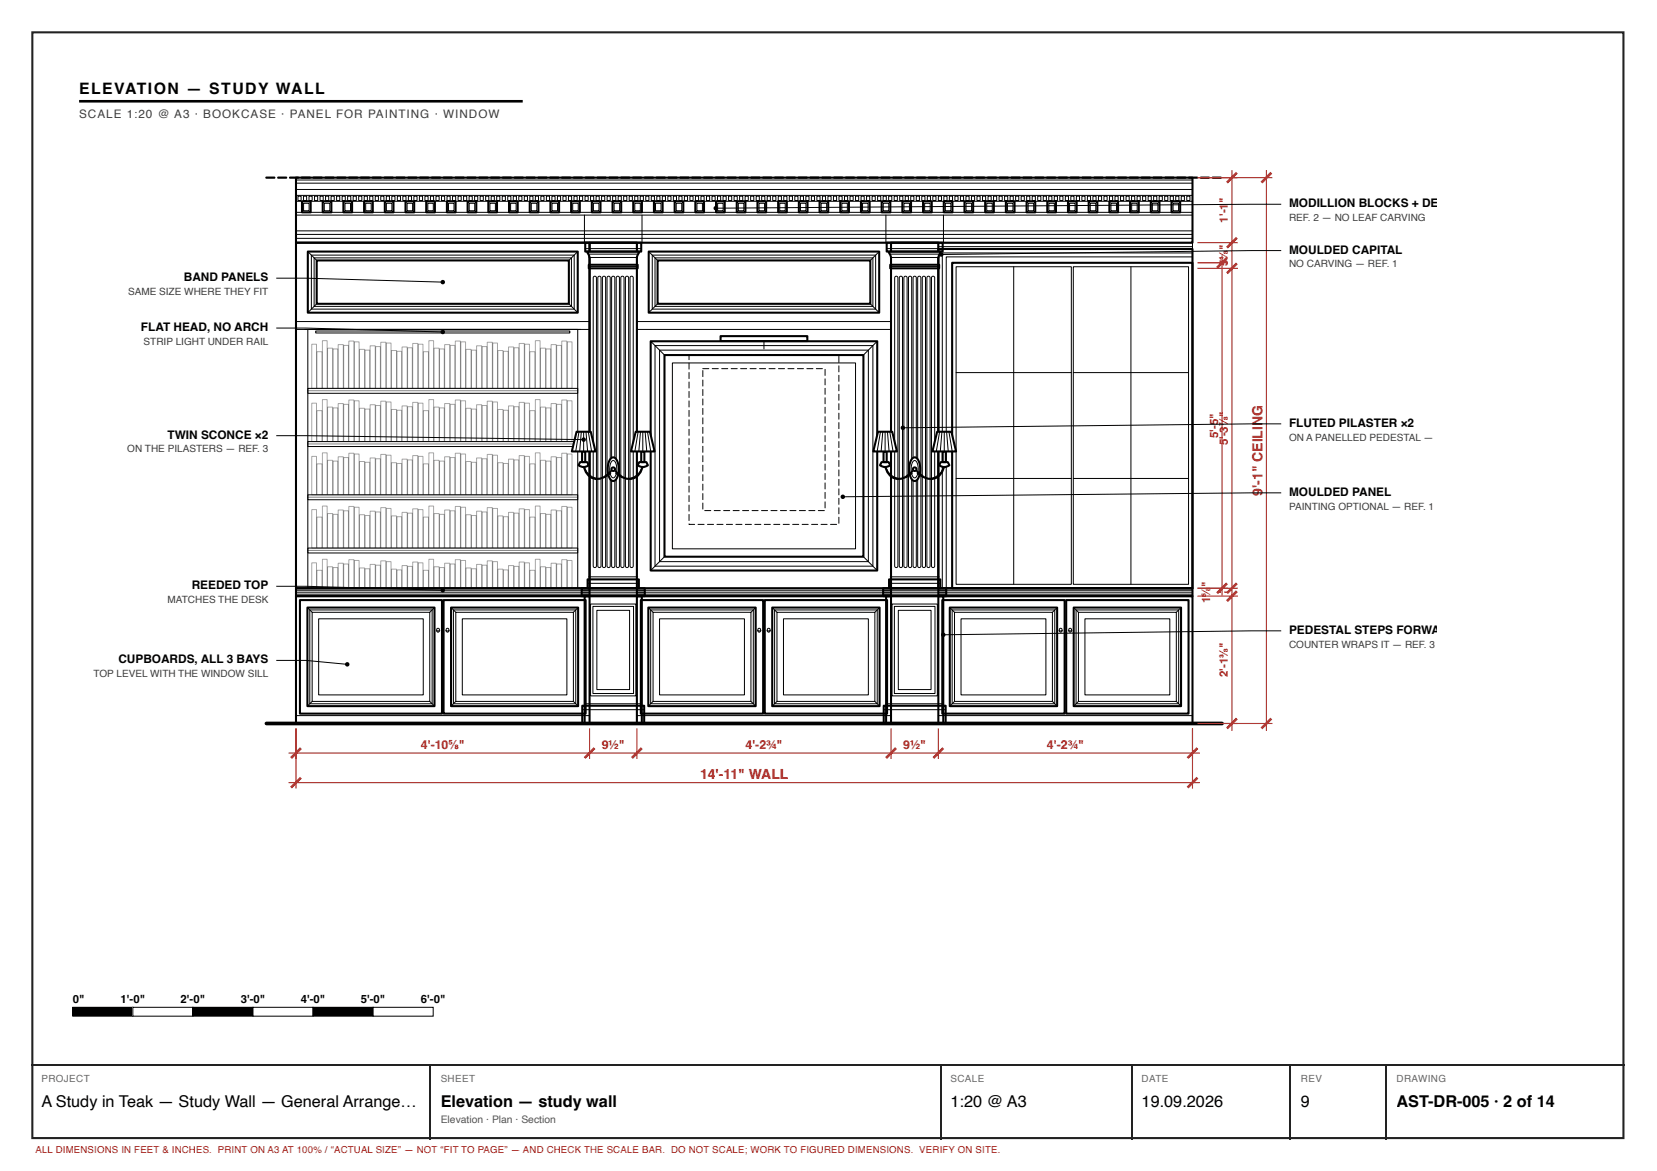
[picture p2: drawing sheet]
<svg xmlns="http://www.w3.org/2000/svg" width="420mm" height="297mm" viewBox="0 0 420 297" stroke-linecap="round" stroke-linejoin="round" font-family="sans-serif">
<path d="M8.2 8.2h403.5v280.5h-403.5z" fill="none" stroke="#222" stroke-width=".53"/>
<path d="M20.1 25.7h112.5" fill="none" stroke="#000" stroke-width=".66" stroke-linecap="butt"/>
<g fill="none" stroke="#000" stroke-width=".52">
<path d="M75.1 61.6h74.4v87.6h-74.4zM78.1 63.8h68.4v15.5h-68.4zM80.3 66.1h64v11h-64zM149.3 67.2h12.4v.9h-12.4zM149.5 61.6h12v87.6h-12zM164.5 63.8h58.5v15.5h-58.5zM166.8 66.1h53.9v11h-53.9zM238 63.2h64.4v86h-64.4zM241.5 66.7h60.9v82.5h-60.9zM165 86.6h57.5v58.1h-57.5zM168.5 90.1h50.5v51.1h-50.5zM182.7 85.3h22v1.2h-22z"/>
<path d="M75.1 151.2h74.4v32.3h-74.4zM75.1 149.2h74.4v2h-74.4zM76.1 152.2h36v28.8h-36zM78 154.1h32.2v25h-32.2zM112.5 152.2h36v28.8h-36zM114.4 154.1h32.2v25h-32.2zM147.5 149.2h16v2h-16zM148.3 151.2h14.5v32.3h-14.5zM149 147h13v2.2h-13zM161.5 151.2h64.5v32.3h-64.5zM161.5 149.2h64.5v2h-64.5zM162.5 152.2h31v28.8h-31z"/>
<path d="M164.4 154.1h27.2v25h-27.2zM193.9 152.2h31.1v28.8h-31.1zM195.8 154.1h27.3v25h-27.3zM238 151.2h64.4v32.3h-64.4zM238 149.2h64.4v2h-64.4zM239 152.2h31v28.8h-31zM240.9 154.1h27.2v25h-27.2zM270.4 152.2h31v28.8h-31zM272.3 154.1h27.2v25h-27.2zM147.7 179h15.7v4.5h-15.7z"/>
</g>
<g fill="none" stroke="#000" stroke-width=".25">
<path d="M78.1 63.8l2.2 2.3M79 64.7h66.6v13.7h-66.6zM79.7 65.4h65.2v12.3h-65.2zM80.3 77.1l-2.2 2.2M144.3 77.1l2.2 2.2M146.5 63.8l-2.2 2.3M149.3 67.6h12.4M150.6 70.2l.4-.1 .2 .4v73a.41 .41 0 0 1-.4 .5 .41 .41 0 0 1-.4-.5zM151.7 70.2l.5-.1 .2 .4v73a.41 .41 0 0 1-.4 .5 .41 .41 0 0 1-.4-.5zM152.9 70.2l.4-.1 .3 .4v73a.41 .41 0 0 1-.4 .5 .41 .41 0 0 1-.4-.5zM154.1 70.2l.4-.1 .2 .4v73a.41 .41 0 0 1-.4 .5 .41 .41 0 0 1-.4-.5zM155.2 70.2l.5-.1 .2 .4v73a.41 .41 0 0 1-.4 .5 .41 .41 0 0 1-.4-.5z"/>
<path d="M156.4 70.2l.4-.1 .3 .4v73a.41 .41 0 0 1-.4 .5 .41 .41 0 0 1-.4-.5zM157.6 70.2l.4-.1 .2 .4v73a.41 .41 0 0 1-.4 .5 .41 .41 0 0 1-.4-.5zM158.7 70.2l.5-.1 .2 .4v73a.41 .41 0 0 1-.4 .5 .41 .41 0 0 1-.4-.5zM159.9 70.2l.4-.1 .3 .4v73a.41 .41 0 0 1-.4 .5 .41 .41 0 0 1-.4-.5zM161.5 61.6h64.5v87.6h-64.5zM164.5 63.8l2.3 2.3M165.4 64.7h56.7v13.7h-56.7zM166.1 65.4h55.3v12.3h-55.3zM166.8 77.1l-2.3 2.2M220.7 77.1l2.3 2.2M223 63.8l-2.3 2.3M238 61.6h64.4v87.6h-64.4z"/>
<path d="M238 61.6h64.4v1.6h-64.4zM238 62.6h64.4M239 64.2h63.4v85h-63.4zM240 65.2h62.4v84h-62.4zM242.5 67.7h29.2v80.5h-29.2zM257.1 67.7v80.5M272.2 67.7h29.2v80.5h-29.2zM286.8 67.7v80.5M75.1 81.6h74.4v2h-74.4zM77.3 83.6h70M78.1 99.1h68.4M78.1 83.6h68.4v65.6h-68.4z"/>
<path d="M78.1 98.5h68.4v1.3h-68.4zM79.1 87.3h1.2v11.2h-1.2zM80.1 84h64.4v.5h-64.4zM80.4 89.2h1.3v9.3h-1.3zM81.8 86.4h1.2v12.1h-1.2zM83.1 88.3h1.3v10.2h-1.3zM84.5 88.5h1.2v10h-1.2zM85.8 87.4h1.3v11.1h-1.3zM87.2 87.6h1.2v10.9h-1.2zM88.5 86.5h1.3v12h-1.3zM89.9 86.7h1.2v11.8h-1.2zM91.2 88.6h1.3v9.9h-1.3z"/>
<path d="M92.6 88.8h1.2v9.7h-1.2zM93.9 87.7h1.3v10.8h-1.3zM95.3 87.9h1.2v10.6h-1.2zM96.6 86.8h1.3v11.7h-1.3zM98 87h1.2v11.5h-1.2zM99.3 88.9h1.3v9.6h-1.3zM100.7 89.1h1.2v9.4h-1.2zM102 88h1.3v10.5h-1.3zM103.4 88.2h1.2v10.3h-1.2zM104.7 87.1h1.3v11.4h-1.3zM106.1 87.3h1.2v11.2h-1.2zM107.4 89.2h1.3v9.3h-1.3z"/>
<path d="M108.8 86.4h1.2v12.1h-1.2zM110.1 88.3h1.3v10.2h-1.3zM111.5 88.5h1.2v10h-1.2zM112.8 87.4h1.3v11.1h-1.3zM114.2 87.6h1.2v10.9h-1.2zM115.5 86.5h1.3v12h-1.3zM116.9 86.7h1.2v11.8h-1.2zM118.2 88.6h1.3v9.9h-1.3zM119.6 88.8h1.2v9.7h-1.2zM120.9 87.7h1.3v10.8h-1.3zM122.3 87.9h1.2v10.6h-1.2zM123.6 86.8h1.3v11.7h-1.3z"/>
<path d="M125 87h1.2v11.5h-1.2zM126.3 88.9h1.3v9.6h-1.3zM127.7 89.1h1.2v9.4h-1.2zM129 88h1.3v10.5h-1.3zM130.4 88.2h1.2v10.3h-1.2zM131.7 87.1h1.3v11.4h-1.3zM133.1 87.3h1.2v11.2h-1.2zM134.4 89.2h1.3v9.3h-1.3zM135.8 86.4h1.2v12.1h-1.2zM137.1 88.3h1.3v10.2h-1.3zM138.5 88.5h1.2v10h-1.2zM139.8 87.4h1.3v11.1h-1.3z"/>
<path d="M141.2 87.6h1.2v10.9h-1.2zM142.5 86.5h1.3v12h-1.3zM143.9 86.7h1.2v11.8h-1.2zM161.5 81.6h64.5v2h-64.5zM165 86.6l3.5 3.5M166.1 87.7h55.3v55.9h-55.3zM167.3 88.8h52.9v53.7h-52.9zM170.5 92.1h46.5v47.1h-46.5zM193.7 86.5v2M222.5 86.6l-3.5 3.5M242.5 94.5h29.2M272.2 94.5h29.2"/>
<path d="M78.1 112.6h68.4M78.1 112h68.4v1.3h-68.4zM79.1 115.8h1.2v9.7h-1.2zM79.1 102.3h1.2v9.7h-1.2zM80.4 117.7h1.3v7.8h-1.3zM80.4 104.2h1.3v7.8h-1.3zM81.8 114.9h1.2v10.6h-1.2zM81.8 101.4h1.2v10.6h-1.2zM83.1 116.8h1.3v8.7h-1.3zM83.1 103.3h1.3v8.7h-1.3zM84.5 117h1.2v8.5h-1.2zM84.5 103.5h1.2v8.5h-1.2z"/>
<path d="M85.8 115.9h1.3v9.6h-1.3zM85.8 102.4h1.3v9.6h-1.3zM87.2 116.1h1.2v9.4h-1.2zM87.2 102.6h1.2v9.4h-1.2zM88.5 115h1.3v10.5h-1.3zM88.5 101.5h1.3v10.5h-1.3zM89.9 115.2h1.2v10.3h-1.2zM89.9 101.7h1.2v10.3h-1.2zM91.2 117.1h1.3v8.4h-1.3zM91.2 103.6h1.3v8.4h-1.3zM92.6 117.3h1.2v8.2h-1.2zM92.6 103.8h1.2v8.2h-1.2z"/>
<path d="M93.9 116.2h1.3v9.3h-1.3zM93.9 102.7h1.3v9.3h-1.3zM95.3 116.4h1.2v9.1h-1.2zM95.3 102.9h1.2v9.1h-1.2zM96.6 115.3h1.3v10.2h-1.3zM96.6 101.8h1.3v10.2h-1.3zM98 115.5h1.2v10h-1.2zM98 102h1.2v10h-1.2zM99.3 117.4h1.3v8.1h-1.3zM99.3 103.9h1.3v8.1h-1.3zM100.7 117.6h1.2v7.9h-1.2zM100.7 104.1h1.2v7.9h-1.2z"/>
<path d="M102 116.5h1.3v9h-1.3zM102 103h1.3v9h-1.3zM103.4 116.7h1.2v8.8h-1.2zM103.4 103.2h1.2v8.8h-1.2zM104.7 115.6h1.3v9.9h-1.3zM104.7 102.1h1.3v9.9h-1.3zM106.1 115.8h1.2v9.7h-1.2zM106.1 102.3h1.2v9.7h-1.2zM107.4 117.7h1.3v7.8h-1.3zM107.4 104.2h1.3v7.8h-1.3zM108.8 114.9h1.2v10.6h-1.2zM108.8 101.4h1.2v10.6h-1.2z"/>
<path d="M110.1 116.8h1.3v8.7h-1.3zM110.1 103.3h1.3v8.7h-1.3zM111.5 117h1.2v8.5h-1.2zM111.5 103.5h1.2v8.5h-1.2zM112.8 115.9h1.3v9.6h-1.3zM112.8 102.4h1.3v9.6h-1.3zM114.2 116.1h1.2v9.4h-1.2zM114.2 102.6h1.2v9.4h-1.2zM115.5 115h1.3v10.5h-1.3zM115.5 101.5h1.3v10.5h-1.3zM116.9 115.2h1.2v10.3h-1.2zM116.9 101.7h1.2v10.3h-1.2z"/>
<path d="M118.2 117.1h1.3v8.4h-1.3zM118.2 103.6h1.3v8.4h-1.3zM119.6 117.3h1.2v8.2h-1.2zM119.6 103.8h1.2v8.2h-1.2zM120.9 116.2h1.3v9.3h-1.3zM120.9 102.7h1.3v9.3h-1.3zM122.3 116.4h1.2v9.1h-1.2zM122.3 102.9h1.2v9.1h-1.2zM123.6 115.3h1.3v10.2h-1.3zM123.6 101.8h1.3v10.2h-1.3zM125 115.5h1.2v10h-1.2zM125 102h1.2v10h-1.2z"/>
<path d="M126.3 117.4h1.3v8.1h-1.3zM126.3 103.9h1.3v8.1h-1.3zM127.7 117.6h1.2v7.9h-1.2zM127.7 104.1h1.2v7.9h-1.2zM129 116.5h1.3v9h-1.3zM129 103h1.3v9h-1.3zM130.4 116.7h1.2v8.8h-1.2zM130.4 103.2h1.2v8.8h-1.2zM131.7 115.6h1.3v9.9h-1.3zM131.7 102.1h1.3v9.9h-1.3zM133.1 115.8h1.2v9.7h-1.2zM133.1 102.3h1.2v9.7h-1.2z"/>
<path d="M134.4 117.7h1.3v7.8h-1.3zM134.4 104.2h1.3v7.8h-1.3zM135.8 114.9h1.2v10.6h-1.2zM135.8 101.4h1.2v10.6h-1.2zM137.1 116.8h1.3v8.7h-1.3zM137.1 103.3h1.3v8.7h-1.3zM138.5 117h1.2v8.5h-1.2zM138.5 103.5h1.2v8.5h-1.2zM139.8 115.9h1.3v9.6h-1.3zM139.8 102.4h1.3v9.6h-1.3zM141.2 116.1h1.2v9.4h-1.2zM141.2 102.6h1.2v9.4h-1.2z"/>
<path d="M142.5 115h1.3v10.5h-1.3zM142.5 101.5h1.3v10.5h-1.3zM143.9 115.2h1.2v10.3h-1.2zM143.9 101.7h1.2v10.3h-1.2zM78.1 139.6h68.4M78.1 126.1h68.4M78.1 139h68.4v1.3h-68.4zM78.1 125.5h68.4v1.3h-68.4zM79.1 129.3h1.2v9.7h-1.2zM80.4 131.2h1.3v7.8h-1.3zM81.8 128.4h1.2v10.6h-1.2zM83.1 130.3h1.3v8.7h-1.3z"/>
<path d="M84.5 130.5h1.2v8.5h-1.2zM85.8 129.4h1.3v9.6h-1.3zM87.2 129.6h1.2v9.4h-1.2zM88.5 128.5h1.3v10.5h-1.3zM89.9 128.7h1.2v10.3h-1.2zM91.2 130.6h1.3v8.4h-1.3zM92.6 130.8h1.2v8.2h-1.2zM93.9 129.7h1.3v9.3h-1.3zM95.3 129.9h1.2v9.1h-1.2zM96.6 128.8h1.3v10.2h-1.3zM98 129h1.2v10h-1.2zM99.3 130.9h1.3v8.1h-1.3z"/>
<path d="M100.7 131.1h1.2v7.9h-1.2zM102 130h1.3v9h-1.3zM103.4 130.2h1.2v8.8h-1.2zM104.7 129.1h1.3v9.9h-1.3zM106.1 129.3h1.2v9.7h-1.2zM107.4 131.2h1.3v7.8h-1.3zM108.8 128.4h1.2v10.6h-1.2zM110.1 130.3h1.3v8.7h-1.3zM111.5 130.5h1.2v8.5h-1.2zM112.8 129.4h1.3v9.6h-1.3zM114.2 129.6h1.2v9.4h-1.2zM115.5 128.5h1.3v10.5h-1.3z"/>
<path d="M116.9 128.7h1.2v10.3h-1.2zM118.2 130.6h1.3v8.4h-1.3zM119.6 130.8h1.2v8.2h-1.2zM120.9 129.7h1.3v9.3h-1.3zM122.3 129.9h1.2v9.1h-1.2zM123.6 128.8h1.3v10.2h-1.3zM125 129h1.2v10h-1.2zM126.3 130.9h1.3v8.1h-1.3zM127.7 131.1h1.2v7.9h-1.2zM129 130h1.3v9h-1.3zM130.4 130.2h1.2v8.8h-1.2zM131.7 129.1h1.3v9.9h-1.3z"/>
<path d="M133.1 129.3h1.2v9.7h-1.2zM134.4 131.2h1.3v7.8h-1.3zM135.8 128.4h1.2v10.6h-1.2zM137.1 130.3h1.3v8.7h-1.3zM138.5 130.5h1.2v8.5h-1.2zM139.8 129.4h1.3v9.6h-1.3zM141.2 129.6h1.2v9.4h-1.2zM142.5 128.5h1.3v10.5h-1.3zM143.9 128.7h1.2v10.3h-1.2zM242.5 121.4h29.2M272.2 121.4h29.2M75.1 150.7h150.9"/>
<path d="M75.1 150.2h150.9M75.1 149.7h150.9M78 154.1l1.2 1.2M78.6 154.7h31v23.8h-31zM79.1 142.8h1.2v6.4h-1.2zM79.2 155.3h29.8v22.6h-29.8zM80.4 144.7h1.3v4.5h-1.3zM80.8 157h26.5v19.3h-26.5zM81.8 141.9h1.2v7.3h-1.2zM83.1 143.8h1.3v5.4h-1.3zM84.5 144h1.2v5.2h-1.2zM85.8 142.9h1.3v6.3h-1.3z"/>
<path d="M87.2 143.1h1.2v6.1h-1.2zM88.5 142h1.3v7.2h-1.3zM89.9 142.2h1.2v7h-1.2zM91.2 144.1h1.3v5.1h-1.3zM92.6 144.3h1.2v4.9h-1.2zM93.9 143.2h1.3v6h-1.3zM95.3 143.4h1.2v5.8h-1.2zM96.6 142.3h1.3v6.9h-1.3zM98 142.5h1.2v6.7h-1.2zM99.3 144.4h1.3v4.8h-1.3zM100.7 144.6h1.2v4.6h-1.2zM102 143.5h1.3v5.7h-1.3z"/>
<path d="M103.4 143.7h1.2v5.5h-1.2zM104.7 142.6h1.3v6.6h-1.3zM106.1 142.8h1.2v6.4h-1.2zM107.4 144.7h1.3v4.5h-1.3zM108.8 141.9h1.2v7.3h-1.2zM110.1 143.8h1.3v5.4h-1.3zM110.2 154.1l-1.2 1.2M110.6 159.9l.5 .5 .4-.5M111.5 144h1.2v5.2h-1.2zM112.8 142.9h1.3v6.3h-1.3zM113 159.9l.5 .5 .4-.5M114.2 143.1h1.2v6.1h-1.2z"/>
<path d="M114.4 154.1l1.2 1.2M115 154.7h31v23.8h-31zM115.5 142h1.3v7.2h-1.3zM115.6 155.3h29.8v22.6h-29.8zM116.9 142.2h1.2v7h-1.2zM117.2 157h26.6v19.3h-26.6zM118.2 144.1h1.3v5.1h-1.3zM119.6 144.3h1.2v4.9h-1.2zM120.9 143.2h1.3v6h-1.3zM122.3 143.4h1.2v5.8h-1.2zM123.6 142.3h1.3v6.9h-1.3zM125 142.5h1.2v6.7h-1.2z"/>
<path d="M126.3 144.4h1.3v4.8h-1.3zM127.7 144.6h1.2v4.6h-1.2zM129 143.5h1.3v5.7h-1.3zM130.4 143.7h1.2v5.5h-1.2zM131.7 142.6h1.3v6.6h-1.3zM133.1 142.8h1.2v6.4h-1.2zM134.4 144.7h1.3v4.5h-1.3zM135.8 141.9h1.2v7.3h-1.2zM137.1 143.8h1.3v5.4h-1.3zM138.5 144h1.2v5.2h-1.2zM139.8 142.9h1.3v6.3h-1.3zM141.2 143.1h1.2v6.1h-1.2z"/>
<path d="M142.5 142h1.3v7.2h-1.3zM143.9 142.2h1.2v7h-1.2zM146.6 154.1l-1.2 1.2M149 148h13M149.3 146.3h12.4M149.8 153.2h11.5v23.3h-11.5zM150.4 153.8h10.3v22.1h-10.3zM151.4 154.8h8.3v20.1h-8.3zM164.4 154.1l1.2 1.2M165 154.7h26v23.8h-26zM165.6 155.3h24.8v22.6h-24.8zM167.3 157h21.5v19.3h-21.5z"/>
<path d="M168.5 141.2l-3.5 3.5M191.6 154.1l-1.2 1.2M192.1 159.9l.4 .5 .5-.5M194.5 159.9l.4 .5 .5-.5M195.8 154.1l1.2 1.2M196.4 154.7h26.1v23.8h-26.1zM197 155.3h24.9v22.6h-24.9zM198.7 157h21.5v19.3h-21.5zM219 141.2l3.5 3.5M223.1 154.1l-1.2 1.2M238 150.7h64.4M238 150.2h64.4"/>
<path d="M238 149.7h64.4M240.9 154.1l1.2 1.2M241.5 154.7h26v23.8h-26zM242.1 155.3h24.8v22.6h-24.8zM243.7 157h21.5v19.3h-21.5zM268.1 154.1l-1.2 1.2M268.5 159.9l.5 .5 .4-.5M270.9 159.9l.5 .5 .4-.5M272.3 154.1l1.2 1.2M272.9 154.7h26v23.8h-26zM273.5 155.3h24.8v22.6h-24.8zM275.1 157h21.6v19.3h-21.6z"/>
<path d="M299.5 154.1l-1.2 1.2M79.2 177.9l-1.2 1.2M109 177.9l1.2 1.2M115.6 177.9l-1.2 1.2M145.4 177.9l1.2 1.2M148.3 178.5h14.5M165.6 177.9l-1.2 1.2M190.4 177.9l1.2 1.2M197 177.9l-1.2 1.2M221.9 177.9l1.2 1.2M242.1 177.9l-1.2 1.2M266.9 177.9l1.2 1.2"/>
<path d="M273.5 177.9l-1.2 1.2M298.3 177.9l1.2 1.2M75.1 181.5h74.4M147.7 180h15.7M161.5 181.5h64.5M238 181.5h64.4"/>
<circle cx="111.1" cy="159.7" r=".35"/>
<circle cx="113.5" cy="159.7" r=".35"/>
<circle cx="192.5" cy="159.7" r=".35"/>
<circle cx="194.9" cy="159.7" r=".35"/>
<circle cx="269" cy="159.7" r=".35"/>
<circle cx="271.4" cy="159.7" r=".35"/>
</g>
<g fill="#000">
<path d="M177 89.9l1.8 .1-1.7 .1zM179.4 89.9l1.8 .1-1.7 .1zM181.8 89.9l1.8 .1-1.7 .1zM184.2 89.9l1.8 .1-1.7 .1zM186.6 89.9l1.8 .1-1.7 .1zM189 89.9l1.8 .1-1.7 .1zM191.4 89.9l1.8 .1-1.7 .1zM193.8 89.9l1.8 .1-1.7 .1zM196.2 89.9l1.8 .1-1.7 .1zM198.6 89.9l1.8 .1-1.7 .1zM201 89.9l1.8 .1-1.7 .1zM203.4 89.9l1.8 .1-1.7 .1zM205.8 89.9l1.8 .1-1.7 .1zM208.2 89.9l1.8 .1-1.7 .1zM210.6 89.9l1.8 .1-1.7 .1zM212.6 90.3l.3 .1-.2 1.6zM212.6 92.7l.3 .1-.2 1.6zM212.6 95.1l.3 .1-.2 1.6zM212.6 97.5l.3 .1-.2 1.6zM212.6 99.9l.3 .1-.2 1.6zM212.6 102.3l.3 .1-.2 1.6zM212.6 104.7l.3 .1-.2 1.6zM212.6 107.1l.3 .1-.2 1.6zM212.6 109.5l.3 .1-.2 1.6zM212.6 111.9l.3 .1-.2 1.6zM212.6 114.3l.3 .1-.2 1.6zM212.6 116.7l.3 .1-.2 1.6zM212.6 119.1l.3 .1-.2 1.6zM212.6 121.5l.3 .1-.2 1.6zM212.6 123.9l.3 .1-.2 1.6zM212.6 126.3l.3 .1-.2 1.6zM212.6 128.7l.3 .1-.2 1.6zM212.6 131.1l.3 .1-.2 1.6zM210.5 132.9l1.8 .1-1.7 .1zM208.1 132.9l1.8 .1-1.7 .1zM205.7 132.9l1.8 .1-1.7 .1zM203.3 132.9l1.8 .1-1.7 .1zM200.9 132.9l1.8 .1-1.7 .1zM198.5 132.9l1.8 .1-1.7 .1zM196.1 132.9l1.8 .1-1.7 .1zM193.7 132.9l1.8 .1-1.7 .1zM191.3 132.9l1.8 .1-1.7 .1zM188.9 132.9l1.8 .1-1.7 .1zM186.5 132.9l1.8 .1-1.7 .1zM184.1 132.9l1.8 .1-1.7 .1zM181.7 132.9l1.8 .1-1.7 .1zM179.3 132.9l1.8 .1-1.7 .1zM176.9 132.9l1.8 .1-1.7 .1zM174.6 132.8l.2 .1-.1 .1h1.6l-1.6 .1zM174.6 130.4l.3 .1-.2 1.6zM174.6 128l.3 .1-.2 1.6zM174.6 125.6l.3 .1-.2 1.6zM174.6 123.2l.3 .1-.2 1.6zM174.6 120.8l.3 .1-.2 1.6zM174.6 118.4l.3 .1-.2 1.6zM174.6 116l.3 .1-.2 1.6zM174.6 113.6l.3 .1-.2 1.6zM174.6 111.2l.3 .1-.2 1.6zM174.6 108.8l.3 .1-.2 1.6zM174.6 106.4l.3 .1-.2 1.6zM174.6 104l.3 .1-.2 1.6zM174.6 101.6l.3 .1-.2 1.6zM174.6 99.2l.3 .1-.2 1.6zM174.6 96.8l.3 .1-.2 1.6zM174.6 94.4l.3 .1-.2 1.6zM174.6 92l.3 .1-.2 1.6zM174.6 89.9l1.8 .1h-1.7v1.3z"/>
<path d="M180.5 93.4l1.8 .1-1.7 .1zM182.9 93.4l1.8 .1-1.7 .1zM185.3 93.4l1.8 .1-1.7 .1zM187.7 93.4l1.8 .1-1.7 .1zM190.1 93.4l1.8 .1-1.7 .1zM192.5 93.4l1.8 .1-1.7 .1zM194.9 93.4l1.8 .1-1.7 .1zM197.3 93.4l1.8 .1-1.7 .1zM199.7 93.4l1.8 .1-1.7 .1zM202.1 93.4l1.8 .1-1.7 .1zM204.5 93.4l1.8 .1-1.7 .1zM206.9 93.4l1.8 .1-1.7 .1zM209.1 93.6l.3 .1-.2 1.6zM209.1 96l.3 .1-.2 1.6zM209.1 98.4l.3 .1-.2 1.6zM209.1 100.8l.3 .1-.2 1.6zM209.1 103.2l.3 .1-.2 1.6zM209.1 105.6l.3 .1-.2 1.6zM209.1 108l.3 .1-.2 1.6zM209.1 110.4l.3 .1-.2 1.6zM209.1 112.8l.3 .1-.2 1.6zM209.1 115.2l.3 .1-.2 1.6zM209.1 117.6l.3 .1-.2 1.6zM209.1 120l.3 .1-.2 1.6zM209.1 122.4l.3 .1-.2 1.6zM209.1 124.8l.3 .1-.2 1.6zM209.1 127.2l.3 .1-.2 1.6zM207.4 129.4l1.8 .1-1.7 .1zM205 129.4l1.8 .1-1.7 .1zM202.6 129.4l1.8 .1-1.7 .1zM200.2 129.4l1.8 .1-1.7 .1zM197.8 129.4l1.8 .1-1.7 .1zM195.4 129.4l1.8 .1-1.7 .1zM193 129.4l1.8 .1-1.7 .1zM190.6 129.4l1.8 .1-1.7 .1zM188.2 129.4l1.8 .1-1.7 .1zM185.8 129.4l1.8 .1-1.7 .1zM183.4 129.4l1.8 .1-1.7 .1zM181 129.4l1.8 .1-1.7 .1zM178.6 129.4l1.8 .1-1.7 .1zM178.1 127.5l.3 .1-.2 1.6zM178.1 125.1l.3 .1-.2 1.6zM178.1 122.7l.3 .1-.2 1.6zM178.1 120.3l.3 .1-.2 1.6zM178.1 117.9l.3 .1-.2 1.6zM178.1 115.5l.3 .1-.2 1.6zM178.1 113.1l.3 .1-.2 1.6zM178.1 110.7l.3 .1-.2 1.6zM178.1 108.3l.3 .1-.2 1.6zM178.1 105.9l.3 .1-.2 1.6zM178.1 103.5l.3 .1-.2 1.6zM178.1 101.1l.3 .1-.2 1.6zM178.1 98.7l.3 .1-.2 1.6zM178.1 96.3l.3 .1-.2 1.6zM178.1 93.9l.3 .1-.2 1.6zM178.1 93.4l1.8 .1-1.7 .1z"/>
</g>
<path d="M148.9 63.8h13.2l-.6 1.5h-12z" fill="#fff"/>
<path d="M148.4 61.6h14.2v2.2h-14.2zM149.5 65.3l-.6-1.5h13.2l-.6 1.5M225.8 67.2h12.4v.9h-12.4zM226 61.6h12v87.6h-12zM224 149.2h16v2h-16zM224.7 151.2h14.5v32.3h-14.5zM225.5 147h13v2.2h-13zM224.1 179h15.7v4.5h-15.7z" fill="none" stroke="#000" stroke-width=".52"/>
<g fill="none" stroke="#000" stroke-width=".25">
<path d="M148.4 63.1h14.2M149.2 64.5h12.6M149.5 65.3h12M225.8 67.6h12.4M227 70.2l.4-.1 .3 .4v73a.41 .41 0 0 1-.4 .5 .41 .41 0 0 1-.4-.5zM228.2 70.2l.4-.1 .3 .4v73a.41 .41 0 0 1-.4 .5 .41 .41 0 0 1-.5-.5zM229.3 70.2l.5-.1 .2 .4v73a.41 .41 0 0 1-.4 .5 .41 .41 0 0 1-.4-.5zM230.5 70.2l.4-.1 .3 .4v73a.41 .41 0 0 1-.4 .5 .41 .41 0 0 1-.4-.5zM231.7 70.2l.4-.1 .3 .4v73a.41 .41 0 0 1-.4 .5 .41 .41 0 0 1-.5-.5zM232.8 70.2l.5-.1 .2 .4v73a.41 .41 0 0 1-.4 .5 .41 .41 0 0 1-.4-.5zM234 70.2l.4-.1 .3 .4v73a.41 .41 0 0 1-.4 .5 .41 .41 0 0 1-.4-.5zM235.2 70.2l.4-.1 .3 .4v73a.41 .41 0 0 1-.4 .5 .41 .41 0 0 1-.5-.5z"/>
<path d="M236.3 70.2l.5-.1 .2 .4v73a.41 .41 0 0 1-.4 .5 .41 .41 0 0 1-.4-.5zM224 150.7h16M224 150.2h16M224 149.7h16M225.5 148h13M225.8 146.3h12.4M226.2 153.2h11.5v23.3h-11.5zM226.8 153.8h10.3v22.1h-10.3zM227.8 154.8h8.3v20.1h-8.3zM224.7 178.5h14.5M224.1 180h15.7"/>
</g>
<path d="M225.4 63.8h13.2l-.6 1.5h-12z" fill="#fff"/>
<g fill="none" stroke="#000" stroke-width=".52">
<path d="M75.1 45.1h227.3v16.5h-227.3zM76.6 51.1h2.2v2.8h-2.2zM81.8 51.1h2.2v2.8h-2.2zM87.1 51.1h2.2v2.8h-2.2zM92.3 51.1h2.2v2.8h-2.2zM97.6 51.1h2.2v2.8h-2.2zM102.8 51.1h2.2v2.8h-2.2zM108.1 51.1h2.2v2.8h-2.2zM113.3 51.1h2.2v2.8h-2.2zM118.6 51.1h2.2v2.8h-2.2zM123.8 51.1h2.2v2.8h-2.2zM129.1 51.1h2.2v2.8h-2.2z"/>
<path d="M134.3 51.1h2.2v2.8h-2.2zM139.6 51.1h2.2v2.8h-2.2zM144.8 51.1h2.2v2.8h-2.2zM150.1 51.1h2.2v2.8h-2.2zM155.3 51.1h2.2v2.8h-2.2zM160.6 51.1h2.2v2.8h-2.2zM165.8 51.1h2.2v2.8h-2.2zM171.1 51.1h2.2v2.8h-2.2zM176.3 51.1h2.2v2.8h-2.2zM181.6 51.1h2.2v2.8h-2.2zM186.8 51.1h2.2v2.8h-2.2zM192.1 51.1h2.2v2.8h-2.2z"/>
<path d="M197.3 51.1h2.2v2.8h-2.2zM202.6 51.1h2.2v2.8h-2.2zM207.8 51.1h2.2v2.8h-2.2zM213.1 51.1h2.2v2.8h-2.2zM218.3 51.1h2.2v2.8h-2.2zM223.6 51.1h2.2v2.8h-2.2zM228.8 51.1h2.2v2.8h-2.2zM234.1 51.1h2.2v2.8h-2.2zM239.3 51.1h2.2v2.8h-2.2zM244.6 51.1h2.2v2.8h-2.2zM249.8 51.1h2.2v2.8h-2.2zM255.1 51.1h2.2v2.8h-2.2z"/>
<path d="M260.3 51.1h2.2v2.8h-2.2zM265.6 51.1h2.2v2.8h-2.2zM270.8 51.1h2.2v2.8h-2.2zM276.1 51.1h2.2v2.8h-2.2zM281.3 51.1h2.2v2.8h-2.2zM286.6 51.1h2.2v2.8h-2.2zM291.8 51.1h2.2v2.8h-2.2zM297.1 51.1h2.2v2.8h-2.2zM224.9 61.6h14.2v2.2h-14.2zM226 65.3l-.6-1.5h13.2l-.6 1.5"/>
</g>
<g fill="none" stroke="#000" stroke-width=".25">
<path d="M75.1 59.5h227.3M75.1 58.6h227.3M75.1 54.6h227.3M75.1 53.9h227.3M75.1 51.1h227.3M75.1 49.6h227.3M75.1 48.1h227.3M75.1 46.5h227.3M75.1 45.7h227.3M75.6 49.8h.8v1.1h-.8zM77 49.8h.8v1.1h-.8zM77 51.6h1.4v1.9h-1.4z"/>
<path d="M78.4 49.8h.8v1.1h-.8zM79.8 49.8h.8v1.1h-.8zM81.2 49.8h.8v1.1h-.8zM82.2 51.6h1.4v1.9h-1.4zM82.6 49.8h.8v1.1h-.8zM84 49.8h.8v1.1h-.8zM85.4 49.8h.8v1.1h-.8zM86.8 49.8h.8v1.1h-.8zM87.5 51.6h1.4v1.9h-1.4zM88.2 49.8h.8v1.1h-.8zM89.6 49.8h.8v1.1h-.8zM91 49.8h.8v1.1h-.8z"/>
<path d="M92.4 49.8h.8v1.1h-.8zM92.7 51.6h1.4v1.9h-1.4zM93.8 49.8h.8v1.1h-.8zM95.2 49.8h.8v1.1h-.8zM96.6 49.8h.8v1.1h-.8zM98 49.8h.8v1.1h-.8zM98 51.6h1.4v1.9h-1.4zM99.4 49.8h.8v1.1h-.8zM100.8 49.8h.8v1.1h-.8zM102.2 49.8h.8v1.1h-.8zM103.2 51.6h1.4v1.9h-1.4zM103.6 49.8h.8v1.1h-.8z"/>
<path d="M105 49.8h.8v1.1h-.8zM106.4 49.8h.8v1.1h-.8zM107.8 49.8h.8v1.1h-.8zM108.5 51.6h1.4v1.9h-1.4zM109.2 49.8h.8v1.1h-.8zM110.6 49.8h.8v1.1h-.8zM112 49.8h.8v1.1h-.8zM113.4 49.8h.8v1.1h-.8zM113.7 51.6h1.4v1.9h-1.4zM114.8 49.8h.8v1.1h-.8zM116.2 49.8h.8v1.1h-.8zM117.6 49.8h.8v1.1h-.8z"/>
<path d="M119 49.8h.8v1.1h-.8zM119 51.6h1.4v1.9h-1.4zM120.4 49.8h.8v1.1h-.8zM121.8 49.8h.8v1.1h-.8zM123.2 49.8h.8v1.1h-.8zM124.2 51.6h1.4v1.9h-1.4zM124.6 49.8h.8v1.1h-.8zM126 49.8h.8v1.1h-.8zM127.4 49.8h.8v1.1h-.8zM128.8 49.8h.8v1.1h-.8zM129.5 51.6h1.4v1.9h-1.4zM130.2 49.8h.8v1.1h-.8z"/>
<path d="M131.6 49.8h.8v1.1h-.8zM133 49.8h.8v1.1h-.8zM134.4 49.8h.8v1.1h-.8zM134.7 51.6h1.4v1.9h-1.4zM135.8 49.8h.8v1.1h-.8zM137.2 49.8h.8v1.1h-.8zM138.6 49.8h.8v1.1h-.8zM140 49.8h.8v1.1h-.8zM140 51.6h1.4v1.9h-1.4zM141.4 49.8h.8v1.1h-.8zM142.8 49.8h.8v1.1h-.8zM144.2 49.8h.8v1.1h-.8z"/>
<path d="M145.2 51.6h1.4v1.9h-1.4zM145.6 49.8h.8v1.1h-.8zM147 49.8h.8v1.1h-.8zM148.2 54.6v7M148.4 49.8h.8v1.1h-.8zM149.8 49.8h.8v1.1h-.8zM150.5 51.6h1.4v1.9h-1.4zM151.2 49.8h.8v1.1h-.8zM152.6 49.8h.8v1.1h-.8zM154 49.8h.8v1.1h-.8zM155.4 49.8h.8v1.1h-.8zM155.7 51.6h1.4v1.9h-1.4z"/>
<path d="M156.8 49.8h.8v1.1h-.8zM158.2 49.8h.8v1.1h-.8zM159.6 49.8h.8v1.1h-.8zM161 49.8h.8v1.1h-.8zM161 51.6h1.4v1.9h-1.4zM162.4 49.8h.8v1.1h-.8zM162.8 54.6v7M163.8 49.8h.8v1.1h-.8zM165.2 49.8h.8v1.1h-.8zM166.2 51.6h1.4v1.9h-1.4zM166.6 49.8h.8v1.1h-.8zM168 49.8h.8v1.1h-.8z"/>
<path d="M169.4 49.8h.8v1.1h-.8zM170.8 49.8h.8v1.1h-.8zM171.5 51.6h1.4v1.9h-1.4zM172.2 49.8h.8v1.1h-.8zM173.6 49.8h.8v1.1h-.8zM175 49.8h.8v1.1h-.8zM176.4 49.8h.8v1.1h-.8zM176.7 51.6h1.4v1.9h-1.4zM177.8 49.8h.8v1.1h-.8zM179.2 49.8h.8v1.1h-.8zM180.6 49.8h.8v1.1h-.8zM182 49.8h.8v1.1h-.8z"/>
<path d="M182 51.6h1.4v1.9h-1.4zM183.4 49.8h.8v1.1h-.8zM184.8 49.8h.8v1.1h-.8zM186.2 49.8h.8v1.1h-.8zM187.2 51.6h1.4v1.9h-1.4zM187.6 49.8h.8v1.1h-.8zM189 49.8h.8v1.1h-.8zM190.4 49.8h.8v1.1h-.8zM191.8 49.8h.8v1.1h-.8zM192.5 51.6h1.4v1.9h-1.4zM193.2 49.8h.8v1.1h-.8zM194.6 49.8h.8v1.1h-.8z"/>
<path d="M196 49.8h.8v1.1h-.8zM197.4 49.8h.8v1.1h-.8zM197.7 51.6h1.4v1.9h-1.4zM198.8 49.8h.8v1.1h-.8zM200.2 49.8h.8v1.1h-.8zM201.6 49.8h.8v1.1h-.8zM203 49.8h.8v1.1h-.8zM203 51.6h1.4v1.9h-1.4zM204.4 49.8h.8v1.1h-.8zM205.8 49.8h.8v1.1h-.8zM207.2 49.8h.8v1.1h-.8zM208.2 51.6h1.4v1.9h-1.4z"/>
<path d="M208.6 49.8h.8v1.1h-.8zM210 49.8h.8v1.1h-.8zM211.4 49.8h.8v1.1h-.8zM212.8 49.8h.8v1.1h-.8zM213.5 51.6h1.4v1.9h-1.4zM214.2 49.8h.8v1.1h-.8zM215.6 49.8h.8v1.1h-.8zM217 49.8h.8v1.1h-.8zM218.4 49.8h.8v1.1h-.8zM218.7 51.6h1.4v1.9h-1.4zM219.8 49.8h.8v1.1h-.8zM221.2 49.8h.8v1.1h-.8z"/>
<path d="M222.6 49.8h.8v1.1h-.8zM224 49.8h.8v1.1h-.8zM224 51.6h1.4v1.9h-1.4zM224.7 54.6v7M225.4 49.8h.8v1.1h-.8zM226.8 49.8h.8v1.1h-.8zM228.2 49.8h.8v1.1h-.8zM229.2 51.6h1.4v1.9h-1.4zM229.6 49.8h.8v1.1h-.8zM231 49.8h.8v1.1h-.8zM232.4 49.8h.8v1.1h-.8zM233.8 49.8h.8v1.1h-.8z"/>
<path d="M234.5 51.6h1.4v1.9h-1.4zM235.2 49.8h.8v1.1h-.8zM236.6 49.8h.8v1.1h-.8zM238 49.8h.8v1.1h-.8zM239.3 54.6v7M239.4 49.8h.8v1.1h-.8zM239.7 51.6h1.4v1.9h-1.4zM240.8 49.8h.8v1.1h-.8zM242.2 49.8h.8v1.1h-.8zM243.6 49.8h.8v1.1h-.8zM245 49.8h.8v1.1h-.8zM245 51.6h1.4v1.9h-1.4z"/>
<path d="M246.4 49.8h.8v1.1h-.8zM247.8 49.8h.8v1.1h-.8zM249.2 49.8h.8v1.1h-.8zM250.2 51.6h1.4v1.9h-1.4zM250.6 49.8h.8v1.1h-.8zM252 49.8h.8v1.1h-.8zM253.4 49.8h.8v1.1h-.8zM254.8 49.8h.8v1.1h-.8zM255.5 51.6h1.4v1.9h-1.4zM256.2 49.8h.8v1.1h-.8zM257.6 49.8h.8v1.1h-.8zM259 49.8h.8v1.1h-.8z"/>
<path d="M260.4 49.8h.8v1.1h-.8zM260.7 51.6h1.4v1.9h-1.4zM261.8 49.8h.8v1.1h-.8zM263.2 49.8h.8v1.1h-.8zM264.6 49.8h.8v1.1h-.8zM266 49.8h.8v1.1h-.8zM266 51.6h1.4v1.9h-1.4zM267.4 49.8h.8v1.1h-.8zM268.8 49.8h.8v1.1h-.8zM270.2 49.8h.8v1.1h-.8zM271.2 51.6h1.4v1.9h-1.4zM271.6 49.8h.8v1.1h-.8z"/>
<path d="M273 49.8h.8v1.1h-.8zM274.4 49.8h.8v1.1h-.8zM275.8 49.8h.8v1.1h-.8zM276.5 51.6h1.4v1.9h-1.4zM277.2 49.8h.8v1.1h-.8zM278.6 49.8h.8v1.1h-.8zM280 49.8h.8v1.1h-.8zM281.4 49.8h.8v1.1h-.8zM281.7 51.6h1.4v1.9h-1.4zM282.8 49.8h.8v1.1h-.8zM284.2 49.8h.8v1.1h-.8zM285.6 49.8h.8v1.1h-.8z"/>
<path d="M287 49.8h.8v1.1h-.8zM287 51.6h1.4v1.9h-1.4zM288.4 49.8h.8v1.1h-.8zM289.8 49.8h.8v1.1h-.8zM291.2 49.8h.8v1.1h-.8zM292.2 51.6h1.4v1.9h-1.4zM292.6 49.8h.8v1.1h-.8zM294 49.8h.8v1.1h-.8zM295.4 49.8h.8v1.1h-.8zM296.8 49.8h.8v1.1h-.8zM297.5 51.6h1.4v1.9h-1.4zM298.2 49.8h.8v1.1h-.8z"/>
<path d="M299.6 49.8h.8v1.1h-.8zM301 49.8h.8v1.1h-.8zM75.1 60.5h227.3M224.9 63.1h14.2M225.7 64.5h12.6M226 65.3h12"/>
</g>
<path d="M155 116.2a1.07 1.07 0 0 1 1.6 1l.2 .8a4.2 4.2 0 0 1-1 3.9 1.73 1.73 0 0 1-1.6-1.9 4.8 4.8 0 0 1 .8-3.8z" fill="#fff"/>
<path d="M155 116.2a1.07 1.07 0 0 1 1.6 1l.2 .8a4.2 4.2 0 0 1-1 3.9 1.73 1.73 0 0 1-1.6-1.9 4.8 4.8 0 0 1 .8-3.8z" fill="none" stroke="#000" stroke-width=".52"/>
<path d="M155.2 117l.2-.2a2 2 0 0 1 1 2.4 1.54 1.54 0 0 1-1.1 2 3.7 3.7 0 0 1-.1-4.2z" fill="none" stroke="#000" stroke-width=".25"/>
<circle cx="155.5" cy="119" r=".45" fill="#fff"/>
<g fill="none" stroke="#000" stroke-width=".52">
<path d="M148 118a3.5 3.5 0 0 0 2.3 3.3 3.5 3.5 0 0 0 3.8-1l.8-.8"/>
<circle cx="155.5" cy="119" r=".45"/>
</g>
<path d="M148.2 118.3a3.8 3.8 0 0 0 2.8 3 3.8 3.8 0 0 0 3.9-1.3" fill="none" stroke="#000" stroke-width=".25"/>
<path d="M147.1 117.2h1.8l.4 .8a2.1 2.1 0 0 1-2.6 0z" fill="#fff"/>
<path d="M147.1 117.2h1.8l.4 .8a2.1 2.1 0 0 1-2.6 0z" fill="none" stroke="#000" stroke-width=".52"/>
<path d="M147.6 114.5h.8v2.7h-.8z" fill="#fff"/>
<path d="M147.6 114.5h.8v2.7h-.8z" fill="none" stroke="#000" stroke-width=".52"/>
<path d="M146.2 109.5h3.6l1.2 5h-6z" fill="#fff"/>
<path d="M146.2 109.5h3.6l1.2 5h-6zM163 118a3.5 3.5 0 0 1-2.2 3.3 3.5 3.5 0 0 1-3.9-1l-.8-.8" fill="none" stroke="#000" stroke-width=".52"/>
<path d="M146.8 109.6l-.8 4.8M147.4 109.6l-.4 4.8M148 109.6v4.8M148.6 109.6l.4 4.8M149.2 109.6l.8 4.8M162.8 118.3a3.8 3.8 0 0 1-2.8 3 3.8 3.8 0 0 1-3.9-1.3" fill="none" stroke="#000" stroke-width=".25"/>
<path d="M162.1 117.2h1.8l.4 .8a2.1 2.1 0 0 1-2.6 0z" fill="#fff"/>
<path d="M162.1 117.2h1.8l.4 .8a2.1 2.1 0 0 1-2.6 0z" fill="none" stroke="#000" stroke-width=".52"/>
<path d="M162.6 114.5h.8v2.7h-.8z" fill="#fff"/>
<path d="M162.6 114.5h.8v2.7h-.8z" fill="none" stroke="#000" stroke-width=".52"/>
<path d="M161.2 109.5h3.6l1.2 5h-6z" fill="#fff"/>
<path d="M161.2 109.5h3.6l1.2 5h-6z" fill="none" stroke="#000" stroke-width=".52"/>
<path d="M161.8 109.6l-.8 4.8M162.4 109.6l-.4 4.8M163 109.6v4.8M163.6 109.6l.4 4.8M164.2 109.6l.8 4.8" fill="none" stroke="#000" stroke-width=".25"/>
<path d="M231.4 116.2a1.07 1.07 0 0 1 1.7 1l.2 .8a4.2 4.2 0 0 1-1.1 3.9 1.73 1.73 0 0 1-1.6-1.9 4.8 4.8 0 0 1 .8-3.8z" fill="#fff"/>
<path d="M231.4 116.2a1.07 1.07 0 0 1 1.7 1l.2 .8a4.2 4.2 0 0 1-1.1 3.9 1.73 1.73 0 0 1-1.6-1.9 4.8 4.8 0 0 1 .8-3.8z" fill="none" stroke="#000" stroke-width=".52"/>
<path d="M231.6 117l.3-.2a2 2 0 0 1 1 2.4 1.54 1.54 0 0 1-1.1 2 3.7 3.7 0 0 1-.2-4.2z" fill="none" stroke="#000" stroke-width=".25"/>
<circle cx="232" cy="119" r=".45" fill="#fff"/>
<g fill="none" stroke="#000" stroke-width=".52">
<path d="M224.5 118a3.5 3.5 0 0 0 2.2 3.3 3.5 3.5 0 0 0 3.9-1l.8-.8"/>
<circle cx="232" cy="119" r=".45"/>
</g>
<path d="M224.7 118.3a3.8 3.8 0 0 0 2.8 3 3.8 3.8 0 0 0 3.9-1.3" fill="none" stroke="#000" stroke-width=".25"/>
<path d="M223.6 117.2h1.8l.4 .8a2.1 2.1 0 0 1-2.6 0z" fill="#fff"/>
<path d="M223.6 117.2h1.8l.4 .8a2.1 2.1 0 0 1-2.6 0z" fill="none" stroke="#000" stroke-width=".52"/>
<path d="M224.1 114.5h.8v2.7h-.8z" fill="#fff"/>
<path d="M224.1 114.5h.8v2.7h-.8z" fill="none" stroke="#000" stroke-width=".52"/>
<path d="M222.7 109.5h3.6l1.2 5h-6z" fill="#fff"/>
<path d="M222.7 109.5h3.6l1.2 5h-6zM239.5 118a3.5 3.5 0 0 1-2.3 3.3 3.5 3.5 0 0 1-3.8-1l-.8-.8" fill="none" stroke="#000" stroke-width=".52"/>
<path d="M223.3 109.6l-.8 4.8M223.9 109.6l-.4 4.8M224.5 109.6v4.8M225.1 109.6l.4 4.8M225.7 109.6l.8 4.8M239.3 118.3a3.8 3.8 0 0 1-2.9 3 3.8 3.8 0 0 1-3.8-1.3" fill="none" stroke="#000" stroke-width=".25"/>
<path d="M238.6 117.2h1.8l.4 .8a2.1 2.1 0 0 1-2.6 0z" fill="#fff"/>
<path d="M238.6 117.2h1.8l.4 .8a2.1 2.1 0 0 1-2.6 0z" fill="none" stroke="#000" stroke-width=".52"/>
<path d="M239.1 114.5h.8v2.7h-.8z" fill="#fff"/>
<path d="M239.1 114.5h.8v2.7h-.8z" fill="none" stroke="#000" stroke-width=".52"/>
<path d="M237.7 109.5h3.6l1.2 5h-6z" fill="#fff"/>
<path d="M237.7 109.5h3.6l1.2 5h-6z" fill="none" stroke="#000" stroke-width=".52"/>
<path d="M238.3 109.6l-.8 4.8M238.9 109.6l-.4 4.8M239.5 109.6v4.8M240.1 109.6l.4 4.8M240.7 109.6l.8 4.8" fill="none" stroke="#000" stroke-width=".25"/>
<path d="M67.6 183.5h242.3" fill="none" stroke="#000" stroke-width=".94"/>
<path d="M67.4 44.9l2.2-.1a.28 .28 0 0 1 .2 .3 .28 .28 0 0 1-.2 .2h-2.1zM70.4 44.9l2.2-.1a.28 .28 0 0 1 .2 .3 .28 .28 0 0 1-.2 .2h-2.1zM73.4 44.9l2.2-.1a.28 .28 0 0 1 .2 .3 .28 .28 0 0 1-.2 .2h-2.1zM76.4 44.9l2.2-.1a.28 .28 0 0 1 .2 .3 .28 .28 0 0 1-.2 .2h-2.1zM79.4 44.9l2.2-.1a.28 .28 0 0 1 .2 .3 .28 .28 0 0 1-.2 .2h-2.1zM82.4 44.9l2.2-.1a.28 .28 0 0 1 .2 .3 .28 .28 0 0 1-.2 .2h-2.1zM85.4 44.9l2.2-.1a.28 .28 0 0 1 .2 .3 .28 .28 0 0 1-.2 .2h-2.1zM88.4 44.9l2.2-.1a.28 .28 0 0 1 .2 .3 .28 .28 0 0 1-.2 .2h-2.1zM91.4 44.9l2.2-.1a.28 .28 0 0 1 .2 .3 .28 .28 0 0 1-.2 .2h-2.1zM94.4 44.9l2.2-.1a.28 .28 0 0 1 .2 .3 .28 .28 0 0 1-.2 .2h-2.1zM97.4 44.9l2.2-.1a.28 .28 0 0 1 .2 .3 .28 .28 0 0 1-.2 .2h-2.1zM100.4 44.9l2.2-.1a.28 .28 0 0 1 .2 .3 .28 .28 0 0 1-.2 .2h-2.1zM103.4 44.9l2.2-.1a.28 .28 0 0 1 .2 .3 .28 .28 0 0 1-.2 .2h-2.1zM106.4 44.9l2.2-.1a.28 .28 0 0 1 .2 .3 .28 .28 0 0 1-.2 .2h-2.1zM109.4 44.9l2.2-.1a.28 .28 0 0 1 .2 .3 .28 .28 0 0 1-.2 .2h-2.1zM112.4 44.9l2.2-.1a.28 .28 0 0 1 .2 .3 .28 .28 0 0 1-.2 .2h-2.1zM115.4 44.9l2.2-.1a.28 .28 0 0 1 .2 .3 .28 .28 0 0 1-.2 .2h-2.1zM118.4 44.9l2.2-.1a.28 .28 0 0 1 .2 .3 .28 .28 0 0 1-.2 .2h-2.1zM121.4 44.9l2.2-.1a.28 .28 0 0 1 .2 .3 .28 .28 0 0 1-.2 .2h-2.1zM124.4 44.9l2.2-.1a.28 .28 0 0 1 .2 .3 .28 .28 0 0 1-.2 .2h-2.1zM127.4 44.9l2.2-.1a.28 .28 0 0 1 .2 .3 .28 .28 0 0 1-.2 .2h-2.1zM130.4 44.9l2.2-.1a.28 .28 0 0 1 .2 .3 .28 .28 0 0 1-.2 .2h-2.1zM133.4 44.9l2.2-.1a.28 .28 0 0 1 .2 .3 .28 .28 0 0 1-.2 .2h-2.1zM136.4 44.9l2.2-.1a.28 .28 0 0 1 .2 .3 .28 .28 0 0 1-.2 .2h-2.1zM139.4 44.9l2.2-.1a.28 .28 0 0 1 .2 .3 .28 .28 0 0 1-.2 .2h-2.1zM142.4 44.9l2.2-.1a.28 .28 0 0 1 .2 .3 .28 .28 0 0 1-.2 .2h-2.1zM145.4 44.9l2.2-.1a.28 .28 0 0 1 .2 .3 .28 .28 0 0 1-.2 .2h-2.1zM148.4 44.9l2.2-.1a.28 .28 0 0 1 .2 .3 .28 .28 0 0 1-.2 .2h-2.1zM151.4 44.9l2.2-.1a.28 .28 0 0 1 .2 .3 .28 .28 0 0 1-.2 .2h-2.1zM154.4 44.9l2.2-.1a.28 .28 0 0 1 .2 .3 .28 .28 0 0 1-.2 .2h-2.1zM157.4 44.9l2.2-.1a.28 .28 0 0 1 .2 .3 .28 .28 0 0 1-.2 .2h-2.1zM160.4 44.9l2.2-.1a.28 .28 0 0 1 .2 .3 .28 .28 0 0 1-.2 .2h-2.1zM163.4 44.9l2.2-.1a.28 .28 0 0 1 .2 .3 .28 .28 0 0 1-.2 .2h-2.1zM166.4 44.9l2.2-.1a.28 .28 0 0 1 .2 .3 .28 .28 0 0 1-.2 .2h-2.1zM169.4 44.9l2.2-.1a.28 .28 0 0 1 .2 .3 .28 .28 0 0 1-.2 .2h-2.1zM172.4 44.9l2.2-.1a.28 .28 0 0 1 .2 .3 .28 .28 0 0 1-.2 .2h-2.2zM175.4 44.9l2.2-.1a.28 .28 0 0 1 .2 .3 .28 .28 0 0 1-.2 .2h-2.2zM178.4 44.9l2.2-.1a.28 .28 0 0 1 .2 .3 .28 .28 0 0 1-.2 .2h-2.2zM181.4 44.9l2.2-.1a.28 .28 0 0 1 .2 .3 .28 .28 0 0 1-.2 .2h-2.2zM184.4 44.9l2.2-.1a.28 .28 0 0 1 .2 .3 .28 .28 0 0 1-.2 .2h-2.2zM187.4 44.9l2.2-.1a.28 .28 0 0 1 .2 .3 .28 .28 0 0 1-.2 .2h-2.2zM190.4 44.9l2.2-.1a.28 .28 0 0 1 .2 .3 .28 .28 0 0 1-.2 .2h-2.2zM193.4 44.9l2.2-.1a.28 .28 0 0 1 .2 .3 .28 .28 0 0 1-.2 .2h-2.2zM196.4 44.9l2.2-.1a.28 .28 0 0 1 .2 .3 .28 .28 0 0 1-.2 .2h-2.2zM199.4 44.9l2.2-.1a.28 .28 0 0 1 .2 .3 .28 .28 0 0 1-.2 .2h-2.2zM202.4 44.9l2.2-.1a.28 .28 0 0 1 .2 .3 .28 .28 0 0 1-.2 .2h-2.2zM205.4 44.9l2.2-.1a.28 .28 0 0 1 .2 .3 .28 .28 0 0 1-.2 .2h-2.2zM208.4 44.9l2.2-.1a.28 .28 0 0 1 .2 .3 .28 .28 0 0 1-.2 .2h-2.2zM211.4 44.9l2.2-.1a.28 .28 0 0 1 .2 .3 .28 .28 0 0 1-.2 .2h-2.2zM214.4 44.9l2.2-.1a.28 .28 0 0 1 .2 .3 .28 .28 0 0 1-.2 .2h-2.2zM217.4 44.9l2.2-.1a.28 .28 0 0 1 .2 .3 .28 .28 0 0 1-.2 .2h-2.2zM220.4 44.9l2.2-.1a.28 .28 0 0 1 .2 .3 .28 .28 0 0 1-.2 .2h-2.2zM223.4 44.9l2.2-.1a.28 .28 0 0 1 .2 .3 .28 .28 0 0 1-.2 .2h-2.2zM226.4 44.9l2.2-.1a.28 .28 0 0 1 .2 .3 .28 .28 0 0 1-.2 .2h-2.2zM229.4 44.9l2.2-.1a.28 .28 0 0 1 .2 .3 .28 .28 0 0 1-.2 .2h-2.2zM232.4 44.9l2.2-.1a.28 .28 0 0 1 .2 .3 .28 .28 0 0 1-.2 .2h-2.2zM235.4 44.9l2.2-.1a.28 .28 0 0 1 .2 .3 .28 .28 0 0 1-.2 .2h-2.2zM238.4 44.9l2.2-.1a.28 .28 0 0 1 .2 .3 .28 .28 0 0 1-.2 .2h-2.2zM241.4 44.9l2.2-.1a.28 .28 0 0 1 .2 .3 .28 .28 0 0 1-.2 .2h-2.2zM244.4 44.9l2.2-.1a.28 .28 0 0 1 .2 .3 .28 .28 0 0 1-.2 .2h-2.2zM247.4 44.9l2.2-.1a.28 .28 0 0 1 .2 .3 .28 .28 0 0 1-.2 .2h-2.2zM250.4 44.9l2.2-.1a.28 .28 0 0 1 .2 .3 .28 .28 0 0 1-.2 .2h-2.2zM253.4 44.9l2.2-.1a.28 .28 0 0 1 .2 .3 .28 .28 0 0 1-.2 .2h-2.2zM256.4 44.9l2.2-.1a.28 .28 0 0 1 .2 .3 .28 .28 0 0 1-.2 .2h-2.2zM259.4 44.9l2.2-.1a.28 .28 0 0 1 .2 .3 .28 .28 0 0 1-.2 .2h-2.2zM262.4 44.9l2.2-.1a.28 .28 0 0 1 .2 .3 .28 .28 0 0 1-.2 .2h-2.2zM265.4 44.9l2.2-.1a.28 .28 0 0 1 .2 .3 .28 .28 0 0 1-.2 .2h-2.2zM268.4 44.9l2.2-.1a.28 .28 0 0 1 .2 .3 .28 .28 0 0 1-.2 .2h-2.2zM271.4 44.9l2.2-.1a.28 .28 0 0 1 .2 .3 .28 .28 0 0 1-.2 .2h-2.2zM274.4 44.9l2.2-.1a.28 .28 0 0 1 .2 .3 .28 .28 0 0 1-.2 .2h-2.2zM277.4 44.9l2.2-.1a.28 .28 0 0 1 .2 .3 .28 .28 0 0 1-.2 .2h-2.2zM280.4 44.9l2.2-.1a.28 .28 0 0 1 .2 .3 .28 .28 0 0 1-.2 .2h-2.2zM283.4 44.9l2.2-.1a.28 .28 0 0 1 .2 .3 .28 .28 0 0 1-.2 .2h-2.2zM286.4 44.9l2.2-.1a.28 .28 0 0 1 .2 .3 .28 .28 0 0 1-.2 .2h-2.2zM289.4 44.9l2.2-.1a.28 .28 0 0 1 .2 .3 .28 .28 0 0 1-.2 .2h-2.2zM292.4 44.9l2.2-.1a.28 .28 0 0 1 .2 .3 .28 .28 0 0 1-.2 .2h-2.2zM295.4 44.9l2.2-.1a.28 .28 0 0 1 .2 .3 .28 .28 0 0 1-.2 .2h-2.2zM298.4 44.9l2.2-.1a.28 .28 0 0 1 .2 .3 .28 .28 0 0 1-.2 .2h-2.2zM301.4 44.9l2.2-.1a.28 .28 0 0 1 .2 .3 .28 .28 0 0 1-.2 .2h-2.2zM304.4 44.9l2.2-.1a.28 .28 0 0 1 .2 .3 .28 .28 0 0 1-.2 .2h-2.2zM307.4 44.9l2.2-.1a.28 .28 0 0 1 .2 .3 .28 .28 0 0 1-.2 .2h-2.2z" fill="#000"/>
<g fill="none" stroke="#a51d17" stroke-width=".28">
<path d="M303.7 45.1h10.2M312.4 43.2v142.2M303.7 61.6h10.2M303.7 68.1h10.2M303.7 149.2h10.2M303.7 151.2h10.2M73.2 191h231.1M73.2 198.5h231.1M75.1 184.8v15.2M149.5 184.8v7.7M161.5 184.8v7.7M226 184.8v7.7"/>
<path d="M238 184.8v7.7M302.4 184.8v15.2M303.7 183.5h10.2"/>
</g>
<g fill="none" stroke="#a51d17" stroke-width=".64" stroke-linecap="butt">
<path d="M313.7 43.8l-2.5 2.5M313.7 60.3l-2.5 2.5M313.7 66.8l-2.5 2.5M313.7 148l-2.5 2.5M313.7 150l-2.5 2.5M76.3 189.8l-2.5 2.5M76.3 197.3l-2.5 2.5M150.8 189.8l-2.5 2.5M162.8 189.8l-2.5 2.5M227.2 189.8l-2.5 2.5M239.2 189.8l-2.5 2.5M303.7 189.8l-2.5 2.5"/>
<path d="M303.7 197.3l-2.5 2.5M313.7 182.3l-2.5 2.5"/>
</g>
<path d="M310.4 150.1h.8v.2h-.8zM308.9 150.1h.8v.2h-.8z" fill="#a51d17"/>
<path d="M303.7 45.1h19M321.2 43.2v142.2M303.7 66.7h7.7M309.9 64.8v86.3M303.7 149.2h7.7M303.7 183.5h19" fill="none" stroke="#a51d17" stroke-width=".28"/>
<path d="M322.4 43.8l-2.5 2.5M311.2 65.4l-2.5 2.5M311.2 148l-2.5 2.5M322.4 182.3l-2.5 2.5" fill="none" stroke="#a51d17" stroke-width=".64" stroke-linecap="butt"/>
<path d="M324.9 51.8l-143.4 1M70.1 70.6h7.5l34.7 1M324.9 63.6l-86.2 1M70.1 83.2h7.5l34.7 1M70.1 110.5l77.9 1M324.9 107.5l-95.9 1M324.9 125l-111.2 1M70.1 148.7h7.5l34.7 1M70.1 167.5h7.5l10.5 1M324.9 160l-85.7 1M18.5 255.5h15.2v2.2h-15.2z" fill="none" stroke="#000" stroke-width=".25"/>
<g fill="#000">
<path d="M18.5 255.5h15.2v2.2h-15.2z"/>
<circle cx="181.5" cy="52.8" r=".56"/>
<circle cx="112.3" cy="71.6" r=".56"/>
<circle cx="238.7" cy="64.6" r=".56"/>
<circle cx="112.3" cy="84.2" r=".56"/>
<circle cx="148" cy="111.5" r=".56"/>
<circle cx="229" cy="108.5" r=".56"/>
<circle cx="213.7" cy="126" r=".56"/>
<circle cx="112.3" cy="149.7" r=".56"/>
<circle cx="88.1" cy="168.5" r=".56"/>
<circle cx="239.2" cy="161" r=".56"/>
</g>
<path d="M33.7 255.5h15.2v2.2h-15.2z" fill="#fff"/>
<path d="M33.7 255.5h15.2v2.2h-15.2zM48.9 255.5h15.3v2.2h-15.3z" fill="none" stroke="#000" stroke-width=".25"/>
<path d="M48.9 255.5h15.3v2.2h-15.3z" fill="#000"/>
<path d="M64.2 255.5h15.2v2.2h-15.2z" fill="#fff"/>
<path d="M64.2 255.5h15.2v2.2h-15.2zM79.4 255.5h15.2v2.2h-15.2z" fill="none" stroke="#000" stroke-width=".25"/>
<path d="M79.4 255.5h15.2v2.2h-15.2z" fill="#000"/>
<path d="M94.6 255.5h15.3v2.2h-15.3z" fill="#fff"/>
<path d="M94.6 255.5h15.3v2.2h-15.3z" fill="none" stroke="#000" stroke-width=".25"/>
<path d="M7.9 270h404.1M109.1 270.1v18.8M238.5 270.1v18.8M286.9 270.1v18.8M327.2 270.1v18.8M351.5 270.1v18.8" fill="none" stroke="#222" stroke-width=".26"/>
<g font-size="4.1">
<text x="10.5" y="280.7">A Study in Teak — Study Wall — General Arrange…</text>
<text x="111.8" y="280.7">Elevation — study wall</text>
<text x="241" y="280.7">1:20 @ A3</text>
<text x="289.5" y="280.7">19.09.2026</text>
<text x="329.9" y="280.7">9</text>
<text x="354.1" y="280.7">AST-DR-005 · 2 of 14</text>
</g>
<text font-size="4" x="20.1" y="23.8">ELEVATION — STUDY WALL</text>
<g font-size="3.5" fill="#a51d17">
<text x="320.2" y="125.8" transform="rotate(-90 320.2 125.8)">9'-1&quot; CEILING</text>
<text x="177.5" y="197.5">14'-11&quot; WALL</text>
</g>
<g font-size="3.1" fill="#a51d17">
<text x="106.7" y="190">4'-10⅝&quot;</text>
<text x="152.6" y="190">9½&quot;</text>
<text x="189.1" y="190">4'-2¾&quot;</text>
<text x="229" y="190">9½&quot;</text>
<text x="265.5" y="190">4'-2¾&quot;</text>
</g>
<text font-size="3" fill="#3d3d3d" x="20.1" y="29.8">SCALE 1:20 @ A3 · BOOKCASE · PANEL FOR PAINTING · WINDOW</text>
<g font-size="3">
<text x="326.9" y="52.6">MODILLION BLOCKS + DE</text>
<text x="326.9" y="64.3">MOULDED CAPITAL</text>
<text x="46.6" y="71.3">BAND PANELS</text>
<text x="35.7" y="84">FLAT HEAD, NO ARCH</text>
<text x="42.5" y="111.3">TWIN SCONCE ×2</text>
<text x="326.9" y="108.3">FLUTED PILASTER ×2</text>
<text x="326.9" y="125.8">MOULDED PANEL</text>
<text x="48.6" y="149.5">REEDED TOP</text>
<text x="326.9" y="160.8">PEDESTAL STEPS FORWA</text>
<text x="30" y="168.3">CUPBOARDS, ALL 3 BAYS</text>
</g>
<g font-size="2.9" fill="#a51d17">
<text x="311.4" y="56.5" transform="rotate(-90 311.4 56.5)">1'-1&quot;</text>
<text x="311.4" y="65.9" transform="rotate(-90 311.4 65.9)">⅛&quot;</text>
<text x="311.4" y="67.5" transform="rotate(-90 311.4 67.5)">5</text>
<text x="308.9" y="111.1" transform="rotate(-90 308.9 111.1)">5'-5&quot;</text>
<text x="311.4" y="113" transform="rotate(-90 311.4 113)">5'-3⅞&quot;</text>
<text x="306.9" y="148.9" transform="rotate(-90 306.9 148.9)">&quot;</text>
<text x="306.9" y="152.9" transform="rotate(-90 306.9 152.9)">1⅝</text>
<text x="311.4" y="171.7" transform="rotate(-90 311.4 171.7)">2'-1⅜&quot;</text>
</g>
<g font-size="2.9">
<text x="18.5" y="254.5">0&quot;</text>
<text x="30.6" y="254.5">1'-0&quot;</text>
<text x="45.8" y="254.5">2'-0&quot;</text>
<text x="61" y="254.5">3'-0&quot;</text>
<text x="76.3" y="254.5">4'-0&quot;</text>
<text x="91.5" y="254.5">5'-0&quot;</text>
<text x="106.7" y="254.5">6'-0&quot;</text>
</g>
<text font-size="2.6" fill="#555" x="111.8" y="285">Elevation · Plan · Section</text>
<g font-size="2.5" fill="#3d3d3d">
<text x="326.9" y="56.1">REF. 2 — NO LEAF CARVING</text>
<text x="326.9" y="67.8">NO CARVING — REF. 1</text>
<text x="32.5" y="74.8">SAME SIZE WHERE THEY FIT</text>
<text x="36.4" y="87.5">STRIP LIGHT UNDER RAIL</text>
<text x="326.9" y="111.8">ON A PANELLED PEDESTAL —</text>
<text x="32.3" y="114.8">ON THE PILASTERS — REF. 3</text>
<text x="326.9" y="129.3">PAINTING OPTIONAL — REF. 1</text>
<text x="42.5" y="153">MATCHES THE DESK</text>
<text x="326.9" y="164.3">COUNTER WRAPS IT — REF. 3</text>
<text x="23.7" y="171.8">TOP LEVEL WITH THE WINDOW SILL</text>
</g>
<g font-size="2.5" fill="#666">
<text x="10.5" y="274.4">PROJECT</text>
<text x="111.8" y="274.4">SHEET</text>
<text x="241" y="274.4">SCALE</text>
<text x="289.5" y="274.4">DATE</text>
<text x="329.9" y="274.4">REV</text>
<text x="354.1" y="274.4">DRAWING</text>
</g>
<text font-size="2.4" fill="#a51d17" x="9" y="292.4">ALL DIMENSIONS IN FEET &amp; INCHES. PRINT ON A3 AT 100% / “ACTUAL SIZE” — NOT “FIT TO PAGE” — AND CHECK THE SCALE BAR. DO NOT SCALE; WORK TO FIGURED DIMENSIONS. VERIFY ON SITE.</text>
</svg>
